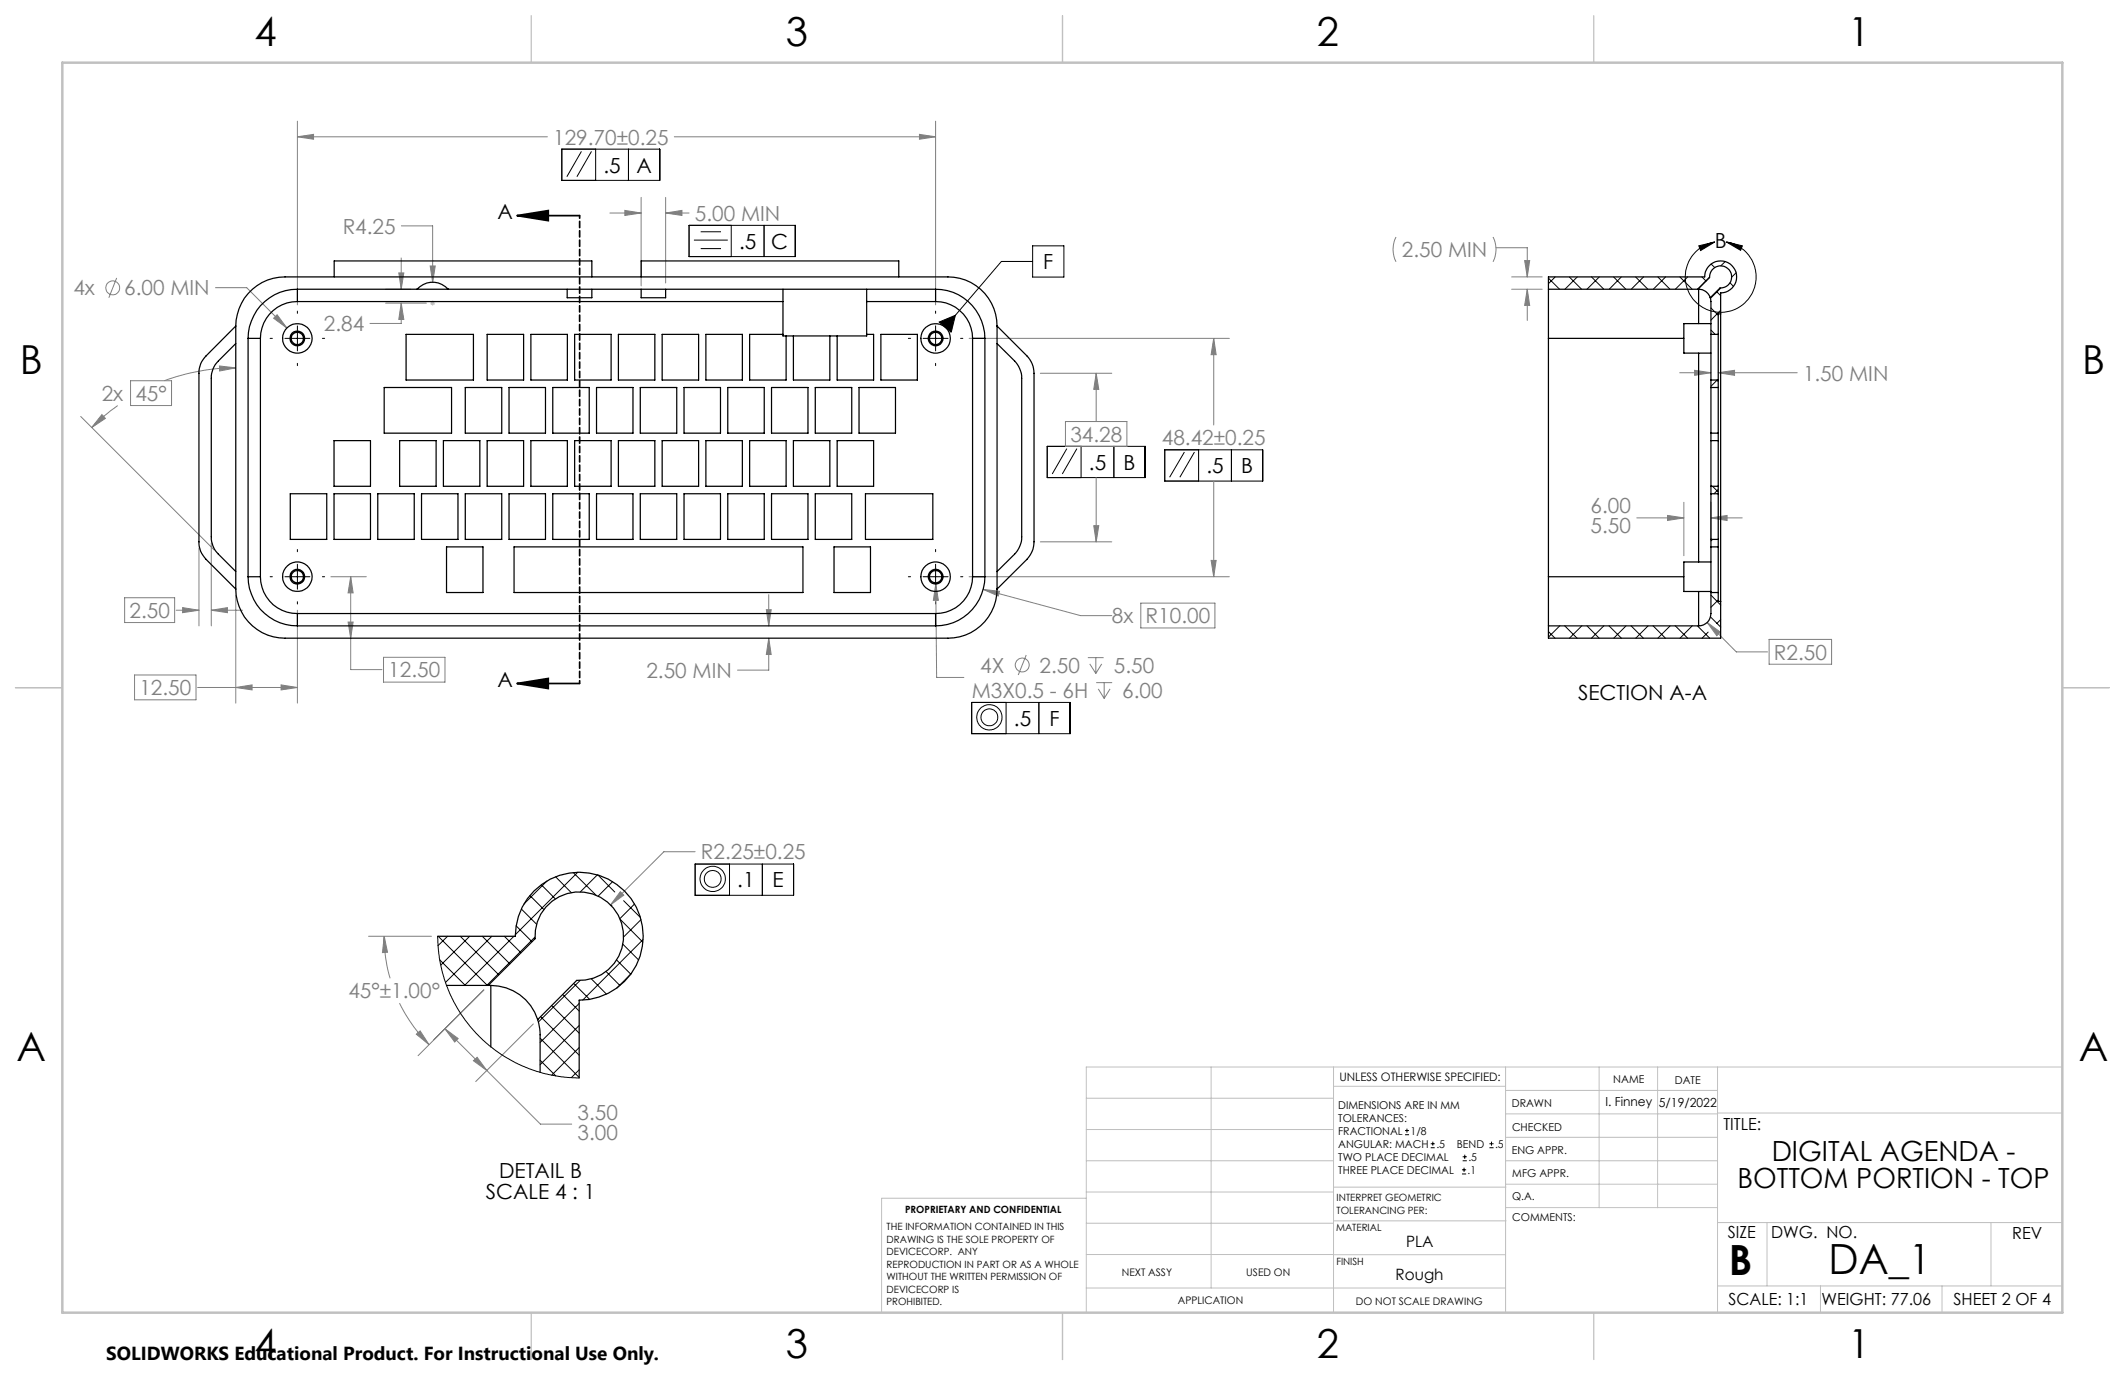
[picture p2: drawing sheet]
<svg xmlns="http://www.w3.org/2000/svg" width="432mm" height="279mm" viewBox="0 0 432 279" stroke-linecap="round" stroke-linejoin="round" font-family="sans-serif">
<g fill="none" stroke="#808080" stroke-width=".2">
<path d="M60.4 27.8l3.3-.5v1zM60.4 24.6v37.3M60.4 27.8h50.8M137 27.8h53.1M186.8 27.3l3.3 .5-3.3 .5zM190.1 24.6v37.3M23.7 56.5l-1.6 4M43.8 58.5h6.3l8.2 8.1M78.4 58.8h5.1M81 55.5h1.1l-.6 3.3zM81.5 52.4v6.4M81.6 45.9h6.3v11.5"/>
<path d="M87.4 54h1l-.5 3.4zM123.9 43.3h6.4M127 42.8l3.3 .5-3.3 .5zM130.3 40.1v18M135.3 40.1v17.4M135.3 43.3h4.7M135.3 43.3l3.3-.5v1zM283.7 48.2a5.6 5.6 0 0 0 0 5M303.4 48.2a5.6 5.6 0 0 1 0 5M304 50.3h6.3v6M307.2 58.8h6.2M307.2 56.3h6.2"/>
<path d="M309.8 53h1l-.5 3.3zM310.3 58.8v6.3M310.3 58.8l.5 3.3h-1zM26.5 77.4h8.4v5h-8.4zM44.6 74.4l3.3 .4-3.3 .6zM47.9 74.8a42.3 42.3 0 0 0-14.5 2.6M55.6 64.7l.7-.7 2 2.6zM78.4 61.6h8.2M81.5 61.6l.6 3.3h-1.1zM81.5 61.6v4.1h-6.3M196.9 68.8h52.9M211.4 75.8h14.5"/>
<path d="M222.7 75.8l.6 3.3h-1zM222.7 75.8v9.9M246.6 68.8v17.6M246.6 68.8l.5 3.3h-1zM341.3 75.7h6.4M344.3 75.2l3.4 .5-3.4 .6zM349.1 75.7h16.1M349.1 75.7l3.4-.5v1.1zM16.4 84.6l27.1 27.1M20.7 84.2l.7 .8-2.8 1.9zM23.9 82.4a37 37 0 0 0-5.3 4.5M216.5 85.7h12.5v5h-12.5z"/>
<path d="M222.7 97v13.1M246.6 97.8v19.4M40.4 111.4v15.8M42.9 110.3v16.9M67.2 117.2h7.2M71.3 117.2l.5 3.3h-1.1zM71.3 117.2v18.9h6.3M190.1 118.7l.2 19h5.6M190.1 118.7l.6 3.3h-1zM196.9 117.2h52.9M199.8 119.8l19.8 5.3h6.3M199.8 119.8l3.3 .4-.3 .9z"/>
<path d="M211.4 110.1h14.5M222.3 106.8h1l-.6 3.3zM246.1 113.9h1l-.5 3.3zM332.6 105.2h9.6M338.8 104.7l3.4 .5-3.4 .6zM342.2 102.1v10.8M347.7 102.1v7.8M347.7 105.2h6.3M347.7 105.2l3.2-.5v1.1zM25.3 121.5h10.2v5h-10.2zM27.3 137.2h12.5v5h-12.5zM35.8 124h4.6"/>
<path d="M37.1 123.5l3.3 .5-3.3 .5zM40.1 139.7h20.3M42.9 124h6.4M42.9 124l3.3-.5v1zM47.9 121v21.9M47.9 139.7l3.3-.5v1zM57.1 139.2l3.3 .5-3.3 .5zM60.4 124v18.9M70.7 126.4h1.1l-.5 3.3zM77.9 133.6h12.5v5h-12.5zM155.7 123.9h1l-.5 3.3zM156.2 129.7v6.5h-6.3"/>
<path d="M156.2 120.8v6.4M156.2 129.7l.5 3.3h-1zM208.5 133.1l-1.6 4.1M221.1 133.6h3.2M221.4 134.9l1.3 1.9M222.7 133.6v3.2M222.7 138.7h3.3M223.2 140l1.2 1.9M223.9 134.9l-1.2 1.9M224.4 138.7v3.2M225.6 140l-1.2 1.9M231.8 122.6h15.1v5h-15.1z"/>
<path d="M346.9 126.5l5.9 6h6.4M346.9 126.5l2.7 1.9-.7 .8zM359.5 129.9h12.7v5.1h-12.7zM141.3 173.1h-6.4l-10.8 10.8M74.9 190.3h12.8M78.1 190.3l.6 3.2-1 .1zM78.1 190.3a29.3 29.3 0 0 0 1.2 8.5M126 181.2l.8 .7-2.7 2zM81.2 203.8a32.7 32.7 0 0 0 6 8.5M84.6 210.1l.8-.6 1.8 2.8zM90.4 209.1l2.7 1.9-.7 .7zM90.4 209.1l19.4 19.3h6.4"/>
<path d="M96.2 215.5l.7-.7 2 2.7zM98.3 201.2l-13.4 13.3M108.4 208.1l-11.7 11.7"/>
<circle cx="22.9" cy="58.5" r="1.4"/>
<circle cx="207.7" cy="135.1" r="1.41"/>
</g>
<g fill="none" stroke="#000" stroke-width=".2">
<path d="M114.2 30.3h19.9v6.4h-19.9zM118.1 30.8l-2.9 5.1M120.2 30.8l-3 5.1M121 30.3v6.4M127.7 30.3v6.4M140 45.8h21.6v6.3h-21.6zM141 48.8h6.9M142.4 47.1h4.1M142.4 50.5h4.1M148.6 45.8v6.3M155.3 45.8v6.3M209.8 53.1h-6.3l-11.4 13.4"/>
<path d="M209.8 50h6.4v6.3h-6.4zM345.2 50l3.2-.8-2.8 1.7zM348.4 49.2a7.2 7.2 0 0 0-4.8 11 7.2 7.2 0 0 0 12 0 7.2 7.2 0 0 0-4.8-11M350.8 49.2l3.2 .8-.3 .9zM54.9 68.8h.5M57.9 68.8h5.1M60.4 63.2v.5M60.4 66.2v5.1M60.4 73.8v.5M65.5 68.8h.5M184.6 68.8h.4M187.6 68.8h5.1"/>
<path d="M190.1 63.2v.5M190.1 66.2v5.1M190.1 73.8v.5M190.9 65.4l3.2-1.3-.8 3.4zM195.2 68.8h.5M212.8 90.7h19.9v6.3h-19.9zM216.8 91.2l-3 5.1M218.8 91.2l-2.9 5.1M219.7 90.7v6.3M226.3 90.7v6.3M236.7 91.4h19.9v6.4h-19.9zM240.7 91.9l-3 5.1"/>
<path d="M242.7 91.9l-3 5.1M243.6 91.4v6.4M250.2 91.4v6.4M54.9 117.2h.5M57.9 117.2h5.1M60.4 111.7v.4M60.4 114.7v5M65.5 117.2h.5M184.6 117.2h.4M187.6 117.2h5.1M190.1 111.7v.4M190.1 114.7v5"/>
<path d="M195.2 117.2h.5M60.4 122.3v.4M190.1 122.3v.4M197.4 142.7h20.1v6.4h-20.1zM204.4 142.7v6.4M211.1 142.7v6.4M141.3 175.6h20v6.3h-20zM148.2 175.6v6.3M154.9 175.6v6.3M285.5 230.6h.8M285.5 229.7h.8M285.9 229.3v.9"/>
<path d="M290.7 233.2h.8M290.7 232.4h.8M291.1 232v.8M297.1 238.5h.8M297.1 237.7h.8M297.2 235.9h.9M297.2 235.1h.9M297.5 237.3v.8M297.6 234.6v.9M302.6 233.2h.9M302.6 232.4h.9M303.1 232v.8"/>
<circle cx="201" cy="145.8" r="1.71"/>
<circle cx="201.1" cy="145.8" r="2.57"/>
<circle cx="144.8" cy="178.6" r="2.58"/>
<circle cx="144.8" cy="178.6" r="1.72"/>
</g>
<path d="M105.1 43.8h12.7M105.1 43.8l6.3-1v2zM105.1 138.9h12.7M105.1 138.9l6.3-1v2z" fill="none" stroke="#000" stroke-width=".35"/>
<g fill="none" stroke="#c0c0c0" stroke-width=".2">
<path d="M87.4 61.6h1M87.6 61.2l.7 .7M87.9 61.1v1M88.3 61.2l-.7 .7M246.1 216.8v44.9M271 216.8v49.9M305.9 216.8v49.9M324.9 216.8v28.6M336.8 216.8v28.6M349 216.8v49.9M419.1 216.8h-198.4v49.9M220.7 235.9h50.3"/>
<path d="M220.7 229.5h50.3M220.7 223.2h50.3M271 220.7h34.9M305.9 231.1h43.1M305.9 226.3h43.1M305.9 221.6h43.1M305.9 235.9h43.1M349 226.2h70.1M220.7 248.6h50.3M220.7 242.2h50.3M220.7 254.9h50.3M220.7 243.5h-41.6v23.2"/>
<path d="M271 255h34.9M271 248.1h35M271 241.2h35M305.9 240.6h43.1M306 245.4h43M349 248.4h70.1M359.1 248.4v12.9M404.6 248.4v12.9M220.7 261.7h85.2M349 261.3h70.1M369.9 261.3v5.4M394.6 261.3v5.4"/>
</g>
<path d="M117.8 43.8v95.1" fill="none" stroke="#000" stroke-width=".35" stroke-dasharray="1.3 .6" stroke-dashoffset=".7"/>
<path d="M108 3.2v9.5M215.9 3.2v9.5M323.8 3.2v9.5M3.1 139.7h9.6M419.1 139.7h9.5M108 266.7v9.6M215.9 266.7v9.6M323.8 266.7v9.6" fill="none" stroke="#c0c0c0" stroke-width=".25"/>
<path d="M12.7 12.7h406.4v254h-406.4z" fill="none" stroke="#c0c0c0" stroke-width=".5"/>
<g fill="#000">
<path d="M105.1 43.8l6.3-1v2zM105.1 138.9l6.3-1v2z"/>
<path d="M190.9 65.4l3.2-1.3-.8 3.4zM345.2 50l3.2-.8-2.8 1.7zM350.8 49.2l3.2 .8-.3 .9z"/>
</g>
<g fill="#808080">
<path d="M81.5 61.6l.6 3.3h-1.1zM81 55.5h1.1l-.6 3.3z"/>
<path d="M47.9 139.7l3.3-.5v1zM57.1 139.2l3.3 .5-3.3 .5zM71.3 117.2l.5 3.3h-1.1zM70.7 126.4h1.1l-.5 3.3zM56.3 64l-.7 .7 2.7 1.9zM60.4 27.8l3.3-.5v1zM186.8 27.3l3.3 .5-3.3 .5zM246.6 68.8l.5 3.3h-1zM246.1 113.9h1l-.5 3.3zM190.1 118.7l-.4 3.3h1zM155.7 123.9h1l-.5 3.3zM156.2 129.7l.5 3.3h-1zM135.3 43.3l3.3-.5v1zM127 42.8l3.3 .5-3.3 .5zM87.4 54l.5 3.4 .5-3.4zM199.8 119.8l3 1.3 .3-.9zM222.3 106.8h1l-.6 3.3zM222.7 75.8l.6 3.3h-1zM44.6 74.4l3.3 .4-3.3 .6zM20.7 84.2l.7 .8-2.8 1.9zM37.1 123.5l3.3 .5-3.3 .5zM42.9 124l3.3-.5v1zM309.8 53h1l-.5 3.3zM310.3 58.8l.5 3.3h-1zM344.3 75.2l3.4 .5-3.4 .6zM349.1 75.7l3.4-.5v1.1zM346.9 126.5l2 2.7 .7-.8zM347.7 105.2l3.2-.5v1.1zM338.8 104.7l3.4 .5-3.4 .6zM78.1 190.3l.6 3.2-1 .1zM84.6 210.1l.8-.6 1.8 2.8zM90.4 209.1l2.7 1.9-.7 .7zM96.2 215.5l.7-.7 2 2.7zM126 181.2l-1.9 2.7 2.7-2z"/>
</g>
<g fill="none" stroke="#000" stroke-width=".25">
<path d="M60.4 58.8a10 10 0 0 0-10 10M60.4 58.8v2.5M60.4 58.8h129.7M67.9 56.3v-3.3h52.4v3.3M84.7 58.8a4.2 4.2 0 0 1 6.4 0M115.3 58.8v1.7h5v-1.7M130.3 58.8v1.7h5v-1.7M130.3 56.3v-3.3h52.3v3.3M159.1 58.8v9.5h17v-9.5M190.1 58.8a10 10 0 0 1 10 10M190.1 58.8v2.5M314.6 58.8v-2.5h31.8a3.2 3.2 0 0 1 3.2-3.3 3.2 3.2 0 0 1 3.3 3.3 3.2 3.2 0 0 1-3.3 3.2v70.2h-35v-2.5"/>
<path d="M314.6 58.8v10M314.6 58.8h30.6M345 58.8l2.4-2.4a2.25 2.25 0 0 1 2.2-2.4 2.25 2.25 0 0 1 2.3 2.3 2.25 2.25 0 0 1-2.4 2.2l-2 2M345.2 58.8a2.46 2.46 0 0 1 2.3 1.7M345.2 58.8v7M47.9 66.3a10 10 0 0 1 10-10h134.7a10 10 0 0 1 10 10M47.9 66.3l-6 6a4.6 4.6 0 0 0-1.5 3.5v34.3a4.8 4.8 0 0 0 1.5 3.6l6 6M47.9 69.8l-3.5 3.5a4.8 4.8 0 0 0-1.5 3.6v32.2a4.8 4.8 0 0 0 1.5 3.5l3.5 3.5M47.9 66.3v53.4M50.4 68.8h2.5M50.4 68.8v48.4M52.9 68.8v48.4"/>
<path d="M60.4 61.3a7.5 7.5 0 0 0-7.5 7.5M60.4 61.3h98.7M78.1 78.7h13.7v9.3h-13.7zM82.5 67.9h13.7v9.3h-13.7zM94.5 78.7h7.5v9.3h-7.5zM99 67.9h7.4v9.3h-7.4zM103.4 78.7h7.4v9.3h-7.4zM107.9 67.9h7.4v9.3h-7.4zM112.3 78.7h7.4v9.3h-7.4zM116.8 67.9h7.4v9.3h-7.4zM121.2 78.7h7.4v9.3h-7.4zM125.7 67.9h7.4v9.3h-7.4z"/>
<path d="M130.1 78.7h7.4v9.3h-7.4zM134.5 67.9h7.5v9.3h-7.5zM139 78.7h7.4v9.3h-7.4zM143.4 67.9h7.4v9.3h-7.4zM147.9 78.7h7.4v9.3h-7.4zM156.8 78.7h7.4v9.3h-7.4zM159.1 67.9h-6.8v9.3h7.4v-8.9M161.2 68.3v8.9h7.4v-8.9M165.7 78.7h7.4v9.3h-7.4zM174.6 78.7h7.4v9.3h-7.4zM176.1 67.9h1.4v9.3h-7.4v-8.9M176.1 61.3h14"/>
<path d="M179 67.9h7.4v9.3h-7.4zM190.1 61.3a7.5 7.5 0 0 1 7.5 7.5M197.6 68.8h2.5M197.6 68.8v48.4M200.1 68.8v48.4M202.6 66.3l6.1 6a5 5 0 0 1 1.4 3.5v34.3a5.2 5.2 0 0 1-1.4 3.6l-6.1 6M202.6 69.8l3.6 3.5a5.2 5.2 0 0 1 1.4 3.6v32.2a5.2 5.2 0 0 1-1.4 3.5l-3.6 3.5M202.6 66.3v53.4M314.6 68.8v48.4M314.6 68.8h27.6M345.2 71.8v42.4M347.5 60.5l.2 .8v63.4a2.47 2.47 0 0 1-2.5 2.5"/>
<path d="M347.7 65.8h-5.5v6h5.5M347.7 77.2h1.4M347.7 78.7h1.4M347.7 67.9h1.4M349.6 63.8h-.5v58.4h.5M67.9 89.5h7.4v9.3h-7.4zM81.2 89.5h7.4v9.3h-7.4zM90.1 89.5h7.4v9.3h-7.4zM99 89.5h7.4v9.3h-7.4zM107.9 89.5h7.4v9.3h-7.4zM116.8 89.5h7.4v9.3h-7.4zM125.7 89.5h7.4v9.3h-7.4z"/>
<path d="M134.5 89.5h7.5v9.3h-7.5zM143.4 89.5h7.4v9.3h-7.4zM152.3 89.5h7.4v9.3h-7.4zM161.2 89.5h7.4v9.3h-7.4zM170.1 89.5h7.4v9.3h-7.4zM347.7 98.8h1.4M347.7 88h1.4M347.7 89.5h1.4M47.9 119.7a10 10 0 0 0 10 10h134.7a10 10 0 0 0 10-10M50.4 117.2a10 10 0 0 0 10 10M50.4 117.2h2.5M52.9 117.2a7.5 7.5 0 0 0 7.5 7.5"/>
<path d="M59 100.3h7.4v9.3h-7.4zM67.9 100.3h7.4v9.3h-7.4zM76.8 100.3h7.4v9.3h-7.4zM85.7 100.3h7.4v9.3h-7.4zM90.7 111.1h7.4v9.3h-7.4zM94.5 100.3h7.5v9.3h-7.5zM103.4 100.3h7.4v9.3h-7.4zM104.5 111.1h58.7v9.3h-58.7zM112.3 100.3h7.4v9.3h-7.4zM121.2 100.3h7.4v9.3h-7.4zM130.1 100.3h7.4v9.3h-7.4zM139 100.3h7.4v9.3h-7.4z"/>
<path d="M147.9 100.3h7.4v9.3h-7.4zM156.8 100.3h7.4v9.3h-7.4zM165.7 100.3h7.4v9.3h-7.4zM169.5 111.1h7.4v9.3h-7.4zM175.9 100.3h13.6v9.3h-13.6zM197.6 117.2h2.5M197.6 117.2a7.5 7.5 0 0 1-7.5 7.5M200.1 117.2a10 10 0 0 1-10 10M314.6 117.2v10M314.6 117.2h27.6M347.7 114.2h-5.5v6h5.5M347.7 100.3h1.4"/>
<path d="M347.7 109.6h1.4M347.7 111.1h1.4M60.4 124.7v2.5M60.4 127.2h129.7M60.4 124.7h129.7M190.1 124.7v2.5M314.6 127.2h30.6M345.2 120.2v7M347.7 120.4h1.4M88.9 190.3h15.8a13 13 0 0 1 13-13.1 13 13 0 0 1 13 13 13 13 0 0 1-13 13v15.8M90.7 200.2h9M99.2 200.2l9.5-9.5a9 9 0 0 1 8.8-9.5 9 9 0 0 1 9.2 9.2 9 9 0 0 1-9.5 8.8l-7.9 8"/>
<path d="M99.7 200.2a10 10 0 0 1 9.6 7M99.7 200.2v12.5M109.3 207.2l.4 2.7v8"/>
<circle cx="60.4" cy="68.8" r="1.51"/>
<circle cx="60.4" cy="68.8" r="1.24"/>
<circle cx="60.4" cy="68.8" r="2.99"/>
<circle cx="190.1" cy="68.8" r="3"/>
<circle cx="190.1" cy="68.8" r="1.51"/>
<circle cx="190.1" cy="68.8" r="1.25"/>
<circle cx="60.4" cy="117.2" r="1.51"/>
<circle cx="60.4" cy="117.2" r="1.25"/>
<circle cx="60.4" cy="117.2" r="2.99"/>
<circle cx="190.1" cy="117.2" r="3"/>
<circle cx="190.1" cy="117.2" r="1.26"/>
<circle cx="190.1" cy="117.2" r="1.51"/>
</g>
<g fill="none" stroke="#000" stroke-width=".2">
<path d="M314.6 56.5l2.3 2.3M316 56.3l-1.4 1.3M318.9 56.3l2.5 2.5M320.5 56.3l-2.5 2.5M323.4 56.3l2.5 2.5M325 56.3l-2.5 2.5M327.9 56.3l2.5 2.5M329.5 56.3l-2.5 2.5M332.4 56.3l2.5 2.5M334 56.3l-2.5 2.5M336.9 56.3l2.4 2.5M338.5 56.3l-2.5 2.5"/>
<path d="M341.3 56.3l2.6 2.5M342.9 56.3l-2.5 2.5M345.8 56.3l.9 .8M347.4 56.3l-2.5 2.5M347.7 53.7l.7 .7M348.8 59.2l.8 .9M349.7 58.5l-2.1 2.1M350.6 53.2l-.9 .8M351.5 57.5l.7 .7M352.8 55.4l-.9 .9M347.7 67.1l.8 .8M347.7 62.6l1.4 1.5"/>
<path d="M348.8 77.2l.3 .3M348.9 77.2l-1.2 1.3M349.6 63l-1.9 2.1M347.7 89.5h.1M348 98.8l1.1 1.2M349.1 99.4l-.8 .9M348 109.6l-.3 .3M314.6 128.3l1.4 1.4M316.9 127.2l-2.3 2.3M318 127.2l2.5 2.5M321.4 127.2l-2.5 2.5M322.5 127.2l2.4 2.5"/>
<path d="M325.9 127.2l-2.5 2.5M327 127.2l2.5 2.5M330.4 127.2l-2.5 2.5M331.4 127.2l2.5 2.5M334.9 127.2l-2.5 2.5M335.9 127.2l2.5 2.5M339.4 127.2l-2.5 2.5M340.4 127.2l2.5 2.5M343.9 127.2l-2.5 2.5M344.9 127.2l2.5 2.5M347.1 128.4l-1.2 1.3M347.6 125.3l2 2.1"/>
<path d="M347.7 120.9l1.9 2M349.1 121.9l-1.4 1.5M349.6 125.9l-.7 .8M110 179.8l2.9 2.9M111.2 179l-4.7 4.7M112.9 178.2l3.2 3.2M116.5 177.3l4.6 4.6M117.4 177.2l-12.7 12.7M121.4 177.8l-3.5 3.5M121.5 177.8l3.4 3.5M124.5 179.1l-3 3M88.9 190.3l.2 2.7 .4 2.9 .7 2.9 1.2 3 2.3 4.4 1.7 2.2 2 2.2 2.3 2.1 2.1 1.5 4.4 2.4 2.9 1.1 2.9 .8 2.8 .4 2.9 .1"/>
<path d="M89 190.3l10 9.9M89.4 195.1l5.1 5.1M90.9 190.3l-1.9 1.9M93.5 190.3l7.9 7.8M95.4 190.3l-5.8 5.8M98 190.3l5.6 5.6M99.9 190.3l-9.3 9.3M102.5 190.3l3.4 3.3M104.4 190.3l-10 9.9M104.9 188.1l3.2 3.2M105.9 184.7l3.1 3.1M107.7 182l2.8 2.8"/>
<path d="M108.7 190.4l-9.8 9.8M116.6 199.8l3.2 3.3M117.9 199.2l-8.5 8.5M120.2 198.9l3 3.1M123.2 197.4l2.8 2.9M124.1 184h.1M125.3 195.1l2.9 2.8M126 186.8l4.6 4.7M126.5 191.8l3.3 3.3M126.7 183l3.4 3.4M128.3 197.8l-3 3M128.9 183.7l-2.9 3"/>
<path d="M130.2 186.9l-3.5 3.5M130.7 190.9l-12.3 12.3M109.7 215.4l3.2 3.2M109.7 211l8 7.9M109.9 206.6l7.8 7.8M112.1 204.3l5.6 5.6M114.3 202.1l3.4 3.4M117.7 203.9l-8 7.9M117.7 208.4l-8 8M117.7 212.9l-5.6 5.6M117.7 217.4l-1.6 1.6"/>
</g>
<g font-size="8.5">
<text x="351.3" y="259">B</text>
<text x="371.6" y="258.9">DA_1</text>
</g>
<g font-size="8.1">
<text x="51.7" y="9.3">4</text>
<text x="159.7" y="9.3">3</text>
<text x="267.6" y="9.3">2</text>
<text x="375.6" y="9.3">1</text>
<text x="4" y="76">B</text>
<text x="423.1" y="76">B</text>
<text x="3.3" y="215.7">A</text>
<text x="422.4" y="215.7">A</text>
<text x="51.7" y="276">4</text>
<text x="159.7" y="276">3</text>
<text x="267.6" y="276">2</text>
<text x="375.6" y="276">1</text>
</g>
<g font-size="5.6">
<text x="360" y="235.8">DIGITAL AGENDA -</text>
<text x="353" y="241.5">BOTTOM PORTION - TOP</text>
</g>
<g font-size="4.2" fill="#808080">
<text x="112.4" y="29.4">129.70±0.25</text>
<text x="69.6" y="47.5">R4.25</text>
<text x="141.2" y="44.9">5.00 MIN</text>
<text x="284.9" y="52.3">2.50 MIN</text>
<text x="14.9" y="60">4x</text>
<text x="25.3" y="60">6.00 MIN</text>
<text x="65.8" y="67.3">2.84</text>
<text x="366.4" y="77.3">1.50 MIN</text>
<text x="20.7" y="81.5">2x</text>
<text x="27.5" y="81.5">45°</text>
<text x="217.5" y="89.8">34.28</text>
<text x="236.1" y="90.5">48.42±0.25</text>
<text x="323.2" y="104.3">6.00</text>
<text x="323.2" y="108.4">5.50</text>
<text x="26.3" y="125.6">2.50</text>
<text x="226" y="126.7">8x</text>
<text x="232.8" y="126.7">R10.00</text>
<text x="78.9" y="137.7">12.50</text>
<text x="131.3" y="137.8">2.50 MIN</text>
<text x="199.2" y="136.7">4X</text>
<text x="211.2" y="136.7">2.50</text>
<text x="226.3" y="136.7">5.50</text>
<text x="360.5" y="134">R2.50</text>
<text x="28.3" y="141.3">12.50</text>
<text x="197.5" y="141.8">M3X0.5 - 6H</text>
<text x="228" y="141.8">6.00</text>
<text x="142.4" y="174.6">R2.25±0.25</text>
<text x="70.8" y="202.9">45°±1.00°</text>
<text x="117.3" y="227.5">3.50</text>
<text x="117.3" y="231.6">3.00</text>
</g>
<g font-size="4.2">
<text x="122.6" y="35.1">.5</text>
<text x="129.3" y="35.1">A</text>
<text x="101.1" y="44.5">A</text>
<text x="150.2" y="50.5">.5</text>
<text x="156.7" y="50.5">C</text>
<text x="348.5" y="50.3">B</text>
<text x="212" y="54.7">F</text>
<text x="221.3" y="95.5">.5</text>
<text x="228.3" y="95.5">B</text>
<text x="245.1" y="96.2">.5</text>
<text x="252.2" y="96.2">B</text>
<text x="101.1" y="139.5">A</text>
<text x="320.7" y="142.2">SECTION A-A</text>
<text x="206" y="147.5">.5</text>
<text x="213.3" y="147.5">F</text>
<text x="149.8" y="180.3">.1</text>
<text x="156.9" y="180.3">E</text>
<text x="101.4" y="239.5">DETAIL B</text>
<text x="98.7" y="243.6">SCALE 4 : 1</text>
</g>
<text font-size="3.8" x="21.6" y="276.3">SOLIDWORKS Educational Product. For Instructional Use Only.</text>
<g font-size="3.4">
<text x="350.2" y="229.5">TITLE:</text>
<text x="351.1" y="251.6">SIZE</text>
<text x="359.9" y="251.6">DWG. NO.</text>
<text x="408.9" y="251.7">REV</text>
<text x="351.2" y="265.2">SCALE: 1:1</text>
<text x="370.1" y="265.3">WEIGHT: 77.06</text>
<text x="396.9" y="265.2">SHEET 2 OF 4</text>
</g>
<g font-size="3.2">
<text x="285.7" y="253.3">PLA</text>
<text x="283.6" y="260.1">Rough</text>
</g>
<g font-size="2.5">
<text x="326.2" y="224.8">I. Finney</text>
<text x="337.1" y="224.9">5/19/2022</text>
</g>
<text font-size="2.4" x="272.2" y="219.7">UNLESS OTHERWISE SPECIFIED:</text>
<g font-size="2.2">
<text x="327.8" y="220.1">NAME</text>
<text x="340.3" y="220.2">DATE</text>
<text x="271.9" y="225.3">DIMENSIONS ARE IN MM</text>
<text x="271.9" y="227.9">TOLERANCES:</text>
<text x="307.2" y="224.9">DRAWN</text>
<text x="271.9" y="230.6">FRACTIONAL</text>
<text x="271.9" y="233.2">ANGULAR: MACH</text>
<text x="286.6" y="230.6">1/8</text>
<text x="291.9" y="233.2">.5</text>
<text x="296" y="233.2">BEND</text>
<text x="303.8" y="233.2">.5</text>
<text x="307.3" y="229.8">CHECKED</text>
<text x="271.9" y="238.5">THREE PLACE DECIMAL</text>
<text x="271.9" y="235.9">TWO PLACE DECIMAL</text>
<text x="298.2" y="238.5">.1</text>
<text x="298.4" y="235.9">.5</text>
<text x="307.2" y="234.5">ENG APPR.</text>
<text x="307.3" y="239.2">MFG APPR.</text>
<text x="307.3" y="243.9">Q.A.</text>
<text x="307.3" y="248.1">COMMENTS:</text>
</g>
<g font-size="2.1">
<text x="227.9" y="259.2">NEXT ASSY</text>
<text x="253.3" y="259.2">USED ON</text>
<text x="239.3" y="265">APPLICATION</text>
<text x="275.5" y="265.1">DO NOT SCALE DRAWING</text>
</g>
<g font-size="2">
<text x="271.6" y="244.1">INTERPRET GEOMETRIC</text>
<text x="180.2" y="250">THE INFORMATION CONTAINED IN THIS</text>
<text x="183.9" y="246.4">PROPRIETARY AND CONFIDENTIAL</text>
<text x="271.5" y="250.2">MATERIAL</text>
<text x="271.6" y="246.6">TOLERANCING PER:</text>
<text x="180.2" y="252.5">DRAWING IS THE SOLE PROPERTY OF</text>
<text x="180.2" y="255.1">DEVICECORP. ANY</text>
<text x="180.2" y="257.6">REPRODUCTION IN PART OR AS A WHOLE</text>
<text x="271.5" y="257">FINISH</text>
<text x="180.2" y="260.1">WITHOUT THE WRITTEN PERMISSION OF</text>
<text x="180.2" y="262.6">DEVICECORP IS</text>
<text x="180.2" y="265.2">PROHIBITED.</text>
</g>
</svg>
